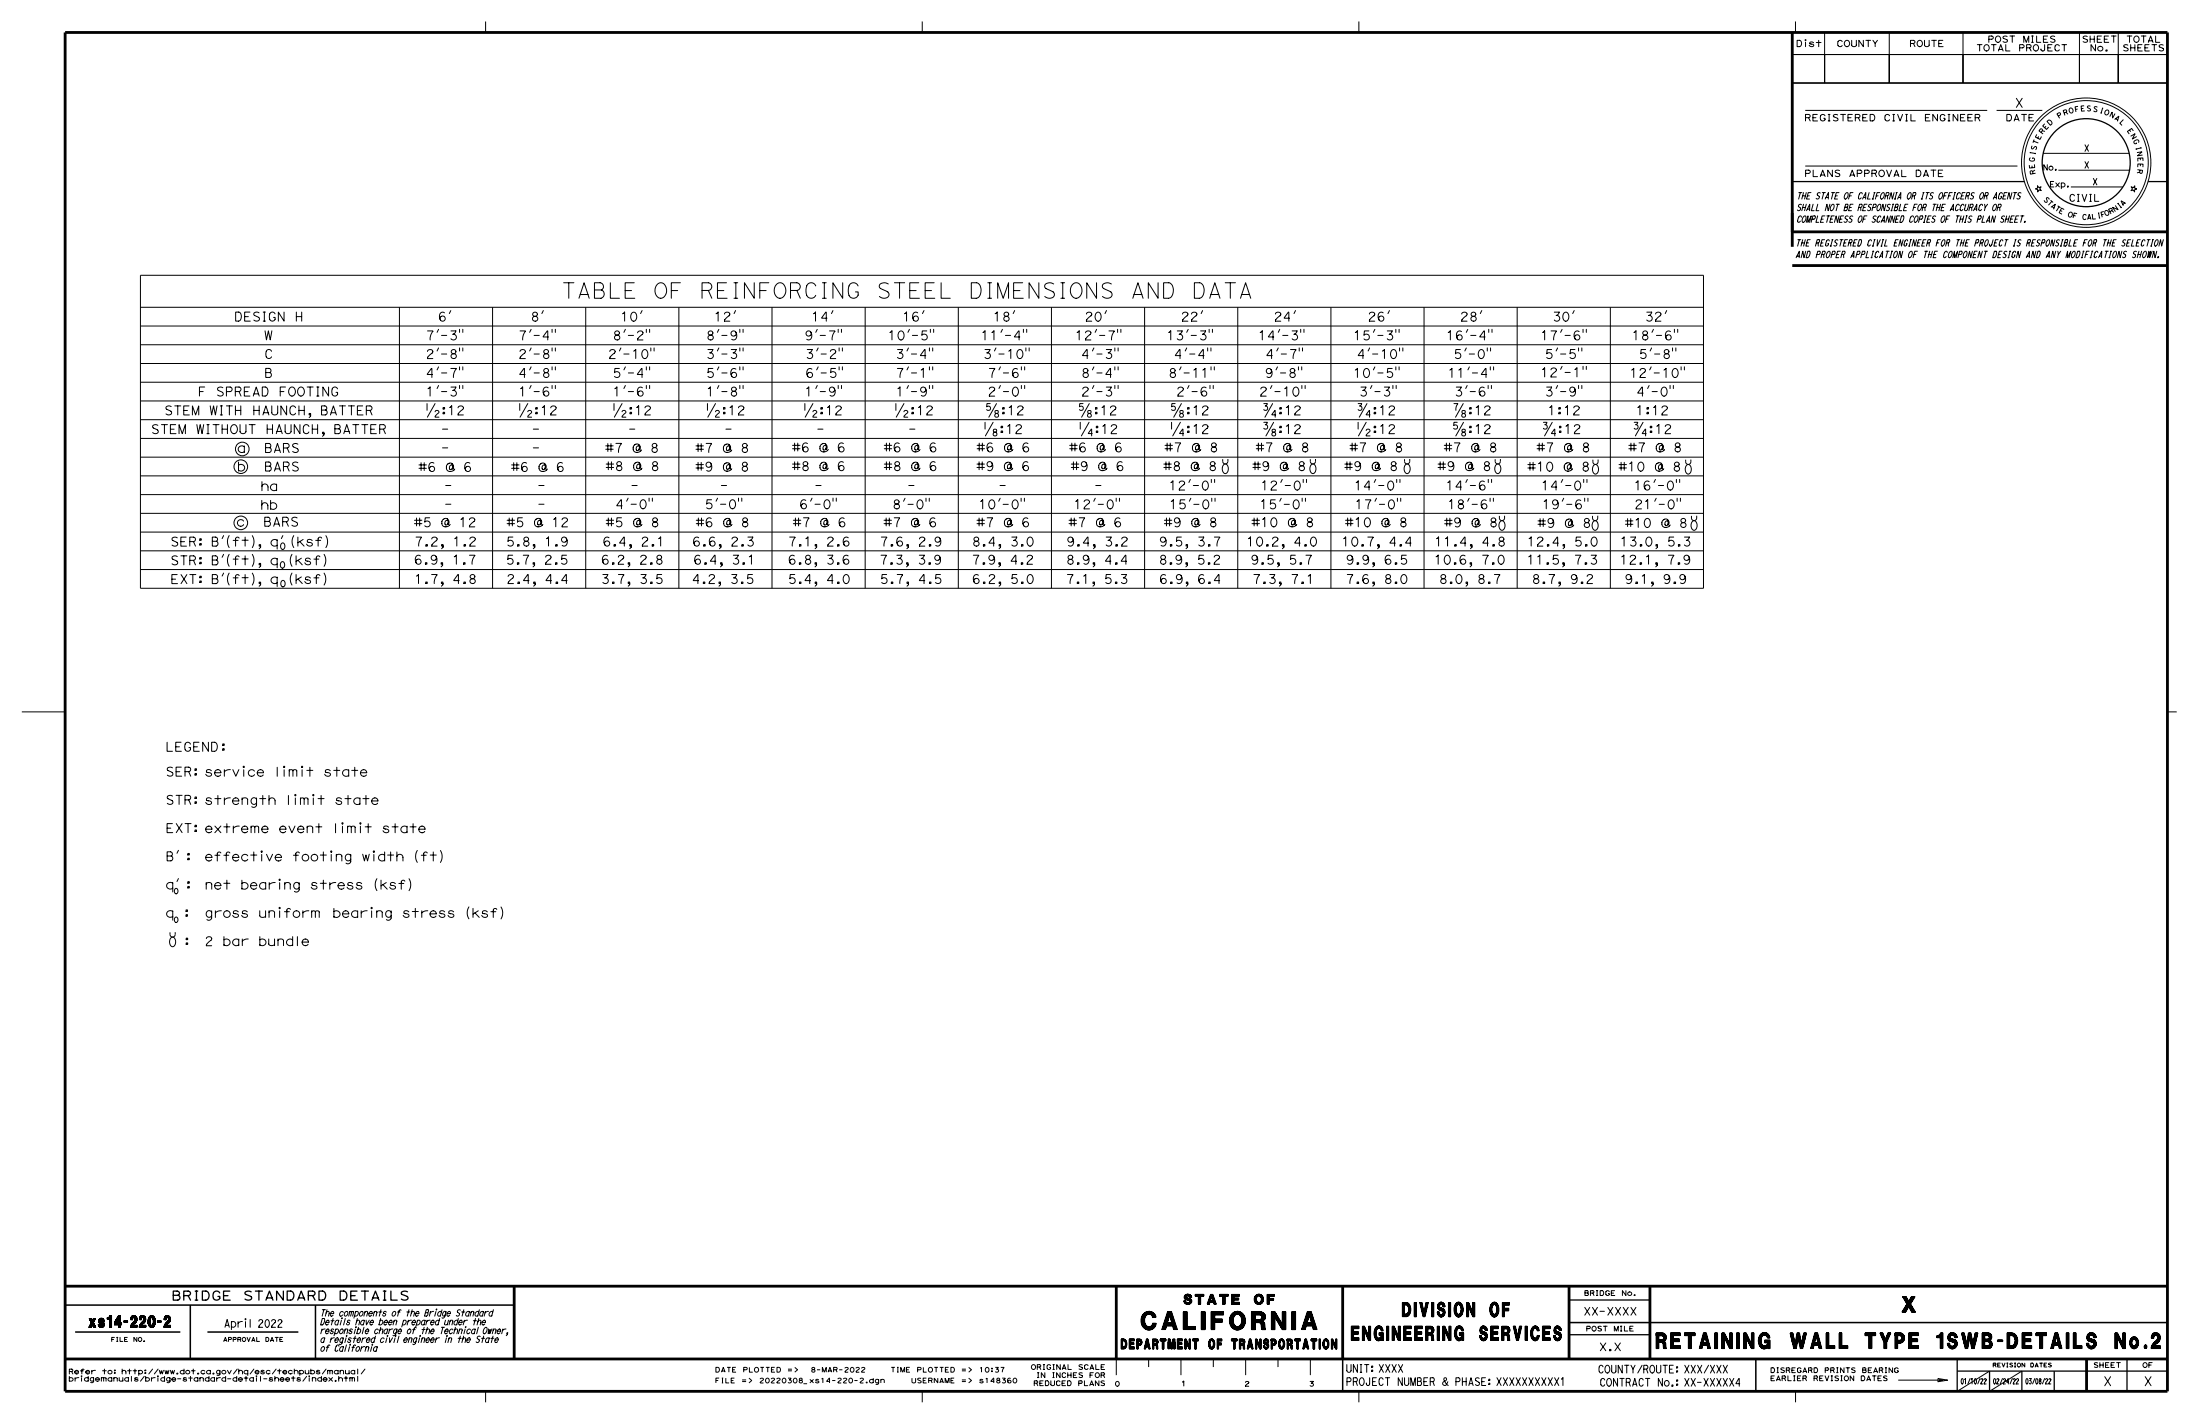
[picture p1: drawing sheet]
<svg xmlns="http://www.w3.org/2000/svg" width="432mm" height="279mm" viewBox="0 0 432 279" stroke-linecap="round" stroke-linejoin="round" font-family="sans-serif">
<g fill="none" stroke="#000" stroke-width=".2">
<path d="M95.3 4.2v2.2M181 4.2v2.2M266.7 4.2v2.2M351.8 10.7h6.3v5.6h-6.3zM351.8 10.7h73.6M352.4 4.2v2.2M354.4 8.3v.9M358.1 10.7h12.7v5.6h-12.7zM358.1 6.4v9.9M370.8 6.4v9.9M370.8 10.7h14.5v5.6h-14.5zM385.3 10.7h22.8v5.6h-22.8z"/>
<path d="M385.3 6.4v9.9M408.1 6.4v9.9M408.1 10.7h7.7v5.6h-7.7zM415.8 6.4v9.9M415.8 10.7h9.6v5.6h-9.6zM354.3 32.6h41.7M354.3 21.7h35.7M391.9 21.7h9M399.9 36.4l.3 .4 .4-.1-.2 .3 .2 .4-.4-.1-.3 .4v-.5l-.4-.1 .4-.2zM401 30.1h16.9M404 33.4h14M406.5 36.7h10.2"/>
<path d="M418.3 36.7l.4 .1 .3-.3v.4l.4 .2-.4 .1v.5l-.3-.4-.4 .1 .2-.4zM27.6 54h306.7v61.4h-306.7zM27.6 60.3h306.7M27.6 64h306.7M27.6 67.6h306.7M27.6 71.3h306.7M27.6 75h306.7M27.6 78.7h306.7M78.4 60.3v55.1M83.8 79.2v1.3M85.4 79.2l-1.5 2.7M86.1 75.6l-.3 .6"/>
<path d="M86.1 64.6l-.3 .6M86.1 68.3l-.3 .6M86.1 72l-.3 .6M88.5 60.9l-.3 .6M90.2 64.6v.6M90.2 68.3v.6M90.2 72v.6M90.2 75.6v.6M90.8 64.6v.6M90.8 68.3v.6M90.8 72v.6M90.8 75.6v.6"/>
<path d="M96.7 60.3v55.1M102 79.2v1.3M103.6 79.2l-1.5 2.7M104.2 75.6l-.2 .6M104.2 64.6l-.2 .6M104.2 68.3l-.2 .6M104.2 72l-.2 .6M106.6 60.9l-.2 .6M108.4 64.6v.6M108.4 68.3v.6M108.4 72v.6M108.4 75.6v.6"/>
<path d="M109 64.6v.6M109 68.3v.6M109 72v.6M109 75.6v.6M115 60.3v55.1M120.5 79.2v1.3M121.9 68.3l-.3 .6M122.1 79.2l-1.5 2.7M122.7 75.6l-.2 .6M122.7 64.6l-.2 .6M122.7 72l-.2 .6M126 60.9l-.3 .6"/>
<path d="M126.9 64.6v.6M126.9 72v.6M126.9 75.6v.6M127.5 64.6v.6M127.5 72v.6M127.5 75.6v.6M127.7 68.3v.6M128.4 68.3v.6M133.2 60.3v55.1M138.9 79.2v1.3M140.4 79.2l-1.5 2.7M141.1 75.6l-.3 .6"/>
<path d="M141.1 64.6l-.3 .6M141.1 68.3l-.3 .6M141.1 72l-.3 .6M144.4 60.9l-.3 .6M145.2 64.6v.6M145.2 68.3v.6M145.2 72v.6M145.2 75.6v.6M145.8 64.6v.6M145.8 68.3v.6M145.8 72v.6M145.8 75.6v.6"/>
<path d="M151.5 60.3v55.1M158 79.2v1.3M159.6 79.2l-1.6 2.7M160.4 64.6l-.3 .6M160.4 75.6l-.3 .6M160.6 68.3l-.3 .6M160.6 72l-.3 .6M163.5 60.9l-.3 .6M164.5 64.6v.6M164.5 75.6v.6M164.7 68.3v.6M164.7 72v.6"/>
<path d="M165.2 64.6v.6M165.2 75.6v.6M165.3 68.3v.6M165.3 72v.6M169.8 60.3v55.1M175.8 79.2v1.3M177.4 79.2l-1.5 2.7M178.3 68.3l-.3 .6M178.3 72l-.3 .6M178.3 75.6l-.3 .6M178.5 64.6l-.3 .6M181.4 60.9l-.3 .6"/>
<path d="M182.4 68.3v.6M182.4 72v.6M182.4 75.6v.6M182.6 64.6v.6M183.1 68.3v.6M183.1 72v.6M183.1 75.6v.6M183.3 64.6v.6M188.1 60.3v55.1M194.4 79.2h-.7v.6l.2-.1a.42 .42 0 0 1 .5 .6 .42 .42 0 0 1-.7 .1M195.5 68.3l-.3 .6M195.6 79.2l-1.5 2.7"/>
<path d="M196.4 72l-.3 .6M196.4 75.6l-.3 .6M196.8 64.6l-.3 .6M199.2 60.9l-.3 .6M200.5 72v.6M200.5 75.6v.6M200.9 64.6v.6M201.1 72v.6M201.1 75.6v.6M201.4 68.3v.6M201.5 64.6v.6M202 68.3v.6"/>
<path d="M206.4 60.3v55.1M212.6 79.2h-.7v.6l.2-.1a.42 .42 0 0 1 .5 .6 .42 .42 0 0 1-.7 .1M213.8 79.2l-1.5 2.7M214.7 68.3l-.3 .6M214.7 72l-.3 .6M214.7 75.6l-.3 .6M215.2 64.6l-.3 .6M217.2 60.9l-.3 .6M218.8 68.3v.6M218.8 72v.6M218.8 75.6v.6M219.4 64.6v.6"/>
<path d="M219.5 68.3v.6M219.5 72v.6M219.5 75.6v.6M220 64.6v.6M224.7 60.3v55.1M230.6 79.2h-.6l-.1 .6 .3-.1a.42 .42 0 0 1 .5 .6 .42 .42 0 0 1-.8 .1M231.8 72l-.3 .6M231.9 79.2l-1.5 2.7M232.9 68.3l-.3 .6M233.2 64.6l-.3 .6M233.4 75.6l-.3 .6M236 60.9l-.2 .6"/>
<path d="M237 68.3v.6M237.3 64.6v.6M237.5 75.6v.6M237.7 68.3v.6M237.7 72v.6M238 64.6v.6M238.1 75.6v.6M238.3 72v.6M242.9 60.3v55.1M248 79.2h.7l-.4 .5a.43 .43 0 0 1 .5 .5 .43 .43 0 0 1-.8 .2M249.7 75.6l-.3 .6M249.8 79.2l-1.5 2.7"/>
<path d="M250.7 72l-.3 .6M250.9 68.3l-.3 .6M251.2 64.6l-.3 .6M254.3 60.9l-.3 .6M254.9 72v.6M255 68.3v.6M255.3 64.6v.6M255.5 72v.6M255.5 75.6v.6M255.6 68.3v.6M255.9 64.6v.6M256.2 75.6v.6"/>
<path d="M261.2 60.3v55.1M266.6 79.2h.7l-.5 .5a.43 .43 0 0 1 .5 .5 .43 .43 0 0 1-.7 .2M268.3 79.2l-1.5 2.7M268.8 68.3l-.3 .6M269.3 75.6l-.3 .6M269.9 64.6l-.3 .6M269.9 72l-.3 .6M272.7 60.9l-.3 .6M273.4 75.6v.6M274 64.6v.6M274 72v.6M274 75.6v.6"/>
<path d="M274.6 64.6v.6M274.6 72v.6M274.7 68.3v.6M275.3 68.3v.6M279.5 60.3v55.1M285.4 79.2h.7l-.3 .6-.1 .7M287.2 79.2l-1.5 2.7M287.8 68.3l-.3 .6M288 75.6l-.3 .6M288.1 64.6l-.3 .6M288.4 72l-.3 .6M290.8 60.9l-.3 .6"/>
<path d="M291.9 68.3v.6M292.1 75.6v.6M292.2 64.6v.6M292.5 72v.6M292.6 68.3v.6M292.7 75.6v.6M292.8 64.6v.6M293.2 72v.6M297.8 60.3v55.1M305.7 68.3l-.3 .6M305.7 75.6l-.3 .6M306.6 64.6l-.3 .6"/>
<path d="M306.6 71.9l-.3 .6M309 60.9l-.3 .6M309.8 68.3v.6M309.8 75.6v.6M310.5 68.3v.6M310.5 75.6v.6M310.7 64.6v.6M310.7 71.9v.6M311.4 64.6v.6M311.4 71.9v.6M316.1 60.3v55.1M323.7 75.6l-.3 .6"/>
<path d="M324.1 72l-.3 .6M324.2 68.3l-.3 .6M324.5 64.6l-.3 .6M327.1 60.9l-.3 .6M327.8 75.6v.6M328.3 68.3v.6M328.4 75.6v.6M328.6 64.6v.6M328.9 68.3v.6M329.3 64.6v.6M330 72v.6M330.6 72v.6"/>
<path d="M27.6 82.3h306.7M27.6 97h306.7M27.6 89.7h306.7M27.6 93.4h306.7M27.6 86h306.7M85.4 80.8a.37 .37 0 0 1 .5-.3 .37 .37 0 0 1 .2 .5l-.7 .6v.3h.8M86.9 84.2h1M87.5 95.3h1M87.5 98.9h1M103.6 80.8a.37 .37 0 0 1 .5-.3 .37 .37 0 0 1 .2 .5l-.7 .6v.3h.7M104.7 84.2h1M105.8 95.3h1"/>
<path d="M105.8 98.9h1M122.1 80.8a.37 .37 0 0 1 .5-.3 .37 .37 0 0 1 .2 .5l-.7 .6v.3h.7M123.3 97.7l-.3 .6M123.6 84.2h1M124 95.3h1.1M127.4 97.7v.6M128 97.7v.6M140.4 80.8a.37 .37 0 0 1 .5-.3 .37 .37 0 0 1 .2 .5l-.6 .6-.1 .3h.8M140.8 97.7l-.3 .6M141.6 95.3h1M142.5 84.2h1M144.9 97.7v.6"/>
<path d="M145.6 97.7v.6M159.4 97.7l-.3 .6M159.6 80.8a.37 .37 0 0 1 .4-.3 .37 .37 0 0 1 .3 .5l-.7 .6v.3h.7M160.1 95.3h1.1M160.5 84.2h1M163.5 97.7v.6M164.1 97.7v.6M177.4 80.8a.37 .37 0 0 1 .5-.3 .37 .37 0 0 1 .2 .5l-.6 .6-.1 .3h.8M177.6 97.8l-.3 .6M178.4 95.3h1M178.6 84.2h1M181.7 97.8v.6"/>
<path d="M182.4 97.8v.6M193.3 82.9v1.3M194.9 82.9l-1.5 2.6M195.2 84.8a.38 .38 0 0 0-.2 .6 .38 .38 0 0 0 .6 0 .38 .38 0 0 0-.2-.6l-.4-.1 .1-.5 .5 .1v.4l-.2 .1M195.5 81.1a.38 .38 0 0 0-.2 .6 .38 .38 0 0 0 .6 0 .38 .38 0 0 0-.2-.6l-.4-.1 .1-.4h.5v.4l-.2 .1M196.3 95.3h1M196.3 97.8l-.3 .6M200.4 97.8v.6M201.1 97.8v.6M212 82.9v1.3M213.8 81.1a.38 .38 0 0 0-.3 .6 .38 .38 0 0 0 .6 0 .38 .38 0 0 0-.2-.6l-.4-.1 .1-.4h.5v.4l-.2 .1M213.8 82.9l-1.6 2.6"/>
<path d="M214.4 85.1h-.8l.6-.9 .1 1.3M215 97.8l-.3 .6M215.1 95.3h1M219.1 97.8v.6M219.7 97.8v.6M229.9 82.9v1.3M231.7 82.9l-1.5 2.6M231.8 81.1a.38 .38 0 0 0-.2 .6 .38 .38 0 0 0 .6 0 .38 .38 0 0 0-.2-.6l-.4-.1 .1-.4h.5v.4l-.2 .1M232.3 85.1h-.8l.6-.9 .1 1.3M233.6 94.1l-.3 .6M233.7 97.8l-.3 .6M237.8 94.1v.6"/>
<path d="M237.8 97.8v.6M238.4 94.1v.6M238.5 97.8v.6M240.3 91.1l.2-.1a1.05 1.05 0 0 1 .6 1 1.05 1.05 0 0 1-.6 .9 1.08 1.08 0 0 1-.2-1.8zM241 90.1v.4a.51 .51 0 0 1-.5 .5 .51 .51 0 0 1-.5-.5v-.4M248 82.9h.7l-.4 .4a.43 .43 0 0 1 .5 .6 .43 .43 0 0 1-.8 .1M249.9 84.8a.38 .38 0 0 0-.2 .6 .38 .38 0 0 0 .6 0 .38 .38 0 0 0-.2-.6l-.4-.1 .1-.4h.5v.4l-.2 .1M250 82.9l-1.5 2.6M250.4 81.4h-.8l.6-.9 .1 1.4M251.5 97.8l-.3 .6M251.7 94.1l-.3 .6M255.6 97.8v.6"/>
<path d="M255.8 94.1v.6M256.2 97.8v.6M256.4 94.1v.6M257.5 91.1l.2-.1a1.05 1.05 0 0 1 .6 1 1.05 1.05 0 0 1-.6 .9 1.08 1.08 0 0 1-.2-1.8zM258.2 90.1v.4a.51 .51 0 0 1-.5 .5 .51 .51 0 0 1-.5-.5v-.4M266.6 82.9v1.3M268.1 84.5a.37 .37 0 0 1 .5-.3 .37 .37 0 0 1 .3 .5l-.7 .6-.1 .2h.8M268.1 82.9l-1.5 2.6M268.9 81.4h-.8l.6-.9 .1 1.4M270 94.1l-.3 .6M270.2 97.8l-.3 .6M274.1 94.1v.6"/>
<path d="M274.3 97.8v.6M274.8 94.1v.6M274.9 97.8v.6M276 91.1l.2-.1a1.05 1.05 0 0 1 .6 1 1.05 1.05 0 0 1-.6 .9 1.08 1.08 0 0 1-.2-1.8zM276.7 90.1v.4a.51 .51 0 0 1-.5 .5 .51 .51 0 0 1-.5-.5v-.4M286 82.9h-.6l-.1 .6 .3-.1a.42 .42 0 0 1 .5 .5 .42 .42 0 0 1-.8 .1M287.2 81.1a.38 .38 0 0 0-.2 .6 .38 .38 0 0 0 .6 0 .38 .38 0 0 0-.3-.6l-.3-.1v-.4h.6v.4l-.3 .1M287.2 84.8a.38 .38 0 0 0-.2 .6 .38 .38 0 0 0 .6 0 .38 .38 0 0 0-.3-.6l-.3-.1v-.4h.6v.4l-.3 .1M287.2 82.9l-1.5 2.6M288 94.1l-.3 .6M288.4 97.8l-.3 .6M292.1 94.1v.6"/>
<path d="M292.5 97.8v.6M292.8 94.1v.6M293.1 97.8v.6M293.7 91.1l.3-.1a1.05 1.05 0 0 1 .6 1 1.05 1.05 0 0 1-.6 .9 1.08 1.08 0 0 1-.3-1.8zM294.5 90.1v.4a.51 .51 0 0 1-.5 .5 .51 .51 0 0 1-.5-.5v-.4M302.9 82.9h.7l-.4 .4a.43 .43 0 0 1 .5 .6 .43 .43 0 0 1-.8 .1M304.7 82.9l-1.5 2.6M305.3 85.1h-.8l.6-.9 .1 1.3M306.7 94.1l-.3 .6M306.9 97.8l-.3 .6M310.8 94.1v.6M311 97.8v.6"/>
<path d="M311.5 94.1v.6M311.7 97.8v.6M312.9 91.2l.3-.1a1.05 1.05 0 0 1 .5 1 1.05 1.05 0 0 1-.5 .9 1.08 1.08 0 0 1-.3-1.8zM313.7 90.2v.4a.51 .51 0 0 1-.6 .5 .51 .51 0 0 1-.5-.5v-.4M320.8 82.9h.6l-.4 .4a.43 .43 0 0 1 .5 .6 .43 .43 0 0 1-.7 .1M322.5 82.9l-1.5 2.6M323.1 85.1h-.8l.6-.9 .1 1.3M324.9 94.1l-.3 .6M325.1 97.8l-.3 .6M329 94.1v.6M329.2 97.8v.6M329.7 94.1v.6"/>
<path d="M329.8 97.8v.6M331.1 91.2l.3-.1a1.05 1.05 0 0 1 .6 1 1.05 1.05 0 0 1-.6 .9 1.08 1.08 0 0 1-.3-1.8zM331.9 90.2v.4a.51 .51 0 0 1-.5 .5 .51 .51 0 0 1-.6-.5v-.4M27.6 100.7h306.7M27.6 104.4h306.7M27.6 108.1h306.7M27.6 111.7h306.7M43.9 108.8l-.3 .6M43.9 112.4l-.3 .6M43.9 105.1l-.3 .6M45 108.8a2.22 2.22 0 0 0 0 2.3M45 112.4a2.22 2.22 0 0 0 0 2.4"/>
<path d="M45 105.1a2.22 2.22 0 0 0 0 2.3M49.5 108.8a2.22 2.22 0 0 1 0 2.3M49.5 112.4a2.22 2.22 0 0 1 0 2.4M49.5 105.1a2.22 2.22 0 0 1 0 2.3M55.5 105.1l-.3 .6M57.3 108.8a2.22 2.22 0 0 0 0 2.3M57.3 112.4a2.22 2.22 0 0 0 0 2.4M57.7 105.1a2.22 2.22 0 0 0 0 2.3M63.6 108.8a2.22 2.22 0 0 1 0 2.3M63.6 112.4a2.22 2.22 0 0 1 0 2.4M64 105.1a2.22 2.22 0 0 1 0 2.3M294.6 102.2h.2a1.05 1.05 0 0 1 .6 .9 1.05 1.05 0 0 1-.6 1 1.08 1.08 0 0 1-.2-1.9z"/>
<path d="M295.3 101.2v.4a.51 .51 0 0 1-.5 .6 .51 .51 0 0 1-.5-.6v-.4M312.8 102.2h.3a1.05 1.05 0 0 1 .6 .9 1.05 1.05 0 0 1-.6 1 1.08 1.08 0 0 1-.3-1.9zM313.6 101.2v.4a.51 .51 0 0 1-.5 .6 .51 .51 0 0 1-.5-.6v-.4M332.3 102.2h.2a1.05 1.05 0 0 1 .6 .9 1.05 1.05 0 0 1-.6 1 1.08 1.08 0 0 1-.2-1.9zM333 101.2v.4a.51 .51 0 0 1-.5 .6 .51 .51 0 0 1-.5-.6v-.4M4.3 139.7h8.5M425.4 139.7h1.8M47.8 151v1.3M55.8 151v1.3M58 156.6v1.3M59.3 151v1.3M61.5 156.6v1.3"/>
<path d="M35 172.4l-.3 .6M35 166.8l-.3 .6M36.5 179.5h.3v.3h-.3zM36.5 178.5h.3v.3h-.3zM51.4 167.7v1.2M54.9 173.2v1.3M54.9 178.7v1.3M65 167.7v1.2M67.2 162.1v1.3M70.7 162.1v1.3M72.9 178.7v1.3M73.4 167.7v1.2"/>
<path d="M74 172.4a2.22 2.22 0 0 0 0 2.3M80.3 172.4a2.22 2.22 0 0 1 0 2.4M81.9 166.9a2.22 2.22 0 0 0 0 2.3M86.4 166.9a2.22 2.22 0 0 1 0 2.3M92 177.9a2.22 2.22 0 0 0 0 2.4M98.3 178a2.22 2.22 0 0 1 0 2.3M33.6 183.9h.3a1.05 1.05 0 0 1 .6 .9 1.05 1.05 0 0 1-.6 1 1.08 1.08 0 0 1-.3-1.9zM34.4 182.9v.4a.51 .51 0 0 1-.5 .6 .51 .51 0 0 1-.5-.6v-.4M36.5 185h.3v.3h-.3zM36.5 184.1h.3v.3h-.3zM48.2 259.3v1.1M67 259.1l-.2 .9"/>
<path d="M85.6 257.3l-.3 .9M16 270.3v.7M31 270.3v.7M50.3 270.3v.7M60.7 270.3v.7M67.9 262.5l-.2 .9M68.6 264.2l-.2 1M69.8 260.8l-.3 .9M73 264.2l-.3 1M75.9 262.5l-.2 .9M77.6 262.5l-.3 .9M82.4 262.5l-.3 .9"/>
<path d="M87.6 262.5l-.2 .9M91.3 260.8l-.2 .9M95.3 273v2.1M181 273v2.1M219.1 266.6v3.2M225.4 266.6v1.6M231.8 266.6v3.2M238.1 266.6v1.6M244.5 266.6v3.2M250.8 266.6v1.6M257.2 266.6v3.2M266.7 273v2.1"/>
<path d="M352.4 273v2.1M372.6 270.8h8.8M380.4 270.5l1.9 .3-1.9 .3zM380.7 270.7l.6 .1-.6 .1zM390.5 269l-6.4 4M396.8 269l-6.3 4"/>
<circle cx="354.4" cy="7.9" r=".09"/>
<circle cx="409.5" cy="31.9" r="12.7"/>
<circle cx="409.5" cy="31.9" r="12.2"/>
<circle cx="47.3" cy="91.6" r="1.34"/>
<circle cx="47.6" cy="88.1" r="1.34"/>
<circle cx="47.3" cy="102.6" r="1.34"/>
<circle cx="47.8" cy="150.5" r=".13"/>
<circle cx="55.8" cy="150.5" r=".13"/>
<circle cx="58" cy="156" r=".13"/>
<circle cx="59.3" cy="150.5" r=".13"/>
<circle cx="61.5" cy="156" r=".13"/>
<circle cx="51.4" cy="167.1" r=".13"/>
<circle cx="54.9" cy="172.6" r=".13"/>
<circle cx="54.9" cy="178.2" r=".13"/>
<circle cx="65" cy="167.1" r=".13"/>
<circle cx="67.2" cy="161.5" r=".13"/>
<circle cx="70.7" cy="161.5" r=".13"/>
<circle cx="72.9" cy="178.2" r=".13"/>
<circle cx="73.4" cy="167.1" r=".13"/>
<circle cx="48.2" cy="258.8" r=".1"/>
<circle cx="67.1" cy="258.7" r=".08"/>
<circle cx="85.7" cy="256.9" r=".08"/>
<circle cx="16" cy="270" r=".07"/>
<circle cx="31" cy="270" r=".07"/>
<circle cx="50.3" cy="270" r=".07"/>
<circle cx="60.7" cy="270" r=".07"/>
<circle cx="68" cy="262.1" r=".08"/>
<circle cx="68.7" cy="263.8" r=".08"/>
<circle cx="69.9" cy="260.4" r=".08"/>
<circle cx="73.1" cy="263.8" r=".08"/>
<circle cx="76" cy="262.1" r=".08"/>
<circle cx="77.7" cy="262.1" r=".08"/>
<circle cx="82.5" cy="262.1" r=".08"/>
<circle cx="87.7" cy="262.1" r=".08"/>
<circle cx="91.4" cy="260.4" r=".08"/>
</g>
<g fill="none" stroke="#000" stroke-width=".25">
<path d="M351.8 16.3h73.6M351.8 35.6h45.5M421.6 35.6h3.8M308 255.1h15.8M308 261.9h15.8M384.1 266.6v6.4M384.1 269h41.3M390.5 269v4M396.8 269v4M403.2 269v4M417.5 266.6v6.4"/>
<circle cx="409.5" cy="31.9" r="8.6"/>
</g>
<path d="M12.8 6.4h412.6v266.6h-412.6zM351.8 6.4v42M351.8 45.5h73.6M351.8 52.1h73.6M12.8 252.4h412.6M100.9 252.4v14.2M219.1 252.4v14.2M263.5 252.4v14.2M308 252.4v14.2M323.8 252.4v14.2M12.8 266.6h412.6M409.5 266.7v6.3" fill="none" stroke="#000" stroke-width=".55"/>
<path d="M12.8 256.1h88.1M37.4 256.1v10.5M61.9 256.1v10.5M308 259.5h117.4M14.7 261.4h20.7M40.7 261.4h17.9M263.5 266.6v6.4M344.6 266.6v6.4" fill="none" stroke="#000" stroke-width=".3"/>
<text font-size="3.5" x="224" y="260.9">CALIFORNIA</text>
<g font-size="3">
<text x="110.1" y="58.5">TABLE OF REINFORCING STEEL DIMENSIONS AND DATA</text>
<text x="373.3" y="257.5">X</text>
<text x="325.1" y="264.6">RETAINING WALL TYPE 1SWB-DETAILS No.2</text>
</g>
<g font-size="2.8">
<text x="265.2" y="263">ENGINEERING SERVICES</text>
<text x="275.2" y="258.3">DIVISION OF</text>
</g>
<text font-size="2.2" x="17.5" y="260.4">xs14-220-2</text>
<g font-size="1.9">
<text x="232.3" y="255.9">STATE OF</text>
<text x="220" y="264.7">DEPARTMENT OF TRANSPORTATION</text>
</g>
<g font-size="1.8">
<text x="395.4" y="21.1">X</text>
<text x="45.9" y="63">DESIGN H</text>
<text x="85.9" y="63">6'</text>
<text x="104.1" y="63">8'</text>
<text x="121.7" y="63">10'</text>
<text x="140.1" y="63">12'</text>
<text x="159.2" y="63">14'</text>
<text x="177" y="63">16'</text>
<text x="194.8" y="63">18'</text>
<text x="212.9" y="63">20'</text>
<text x="231.7" y="63">22'</text>
<text x="250" y="63">24'</text>
<text x="268.4" y="63">26'</text>
<text x="286.5" y="63">28'</text>
<text x="304.7" y="63">30'</text>
<text x="322.8" y="63">32'</text>
<text x="51.8" y="66.7">W</text>
<text x="51.9" y="70.3">C</text>
<text x="83.5" y="66.7">7'-3&quot;</text>
<text x="83.5" y="70.3">2'-8&quot;</text>
<text x="101.7" y="66.7">7'-4&quot;</text>
<text x="101.7" y="70.3">2'-8&quot;</text>
<text x="119.3" y="70.3">2'-10&quot;</text>
<text x="120.2" y="66.7">8'-2&quot;</text>
<text x="138.5" y="66.7">8'-9&quot;</text>
<text x="138.5" y="70.3">3'-3&quot;</text>
<text x="157.9" y="66.7">9'-7&quot;</text>
<text x="158" y="70.3">3'-2&quot;</text>
<text x="174.2" y="66.7">10'-5&quot;</text>
<text x="175.8" y="70.3">3'-4&quot;</text>
<text x="192.4" y="66.7">11'-4&quot;</text>
<text x="192.9" y="70.3">3'-10&quot;</text>
<text x="210.9" y="66.7">12'-7&quot;</text>
<text x="212.2" y="70.3">4'-3&quot;</text>
<text x="228.9" y="66.7">13'-3&quot;</text>
<text x="230.4" y="70.3">4'-4&quot;</text>
<text x="246.9" y="66.7">14'-3&quot;</text>
<text x="248.3" y="70.3">4'-7&quot;</text>
<text x="265.5" y="66.7">15'-3&quot;</text>
<text x="266.3" y="70.3">4'-10&quot;</text>
<text x="283.8" y="66.7">16'-4&quot;</text>
<text x="285.3" y="70.3">5'-0&quot;</text>
<text x="302.3" y="66.7">17'-6&quot;</text>
<text x="303.2" y="70.3">5'-5&quot;</text>
<text x="320.2" y="66.7">18'-6&quot;</text>
<text x="321.6" y="70.3">5'-8&quot;</text>
<text x="38.8" y="77.7">F SPREAD FOOTING</text>
<text x="51.8" y="74.1">B</text>
<text x="83.5" y="77.7">1'-3&quot;</text>
<text x="83.5" y="74.1">4'-7&quot;</text>
<text x="101.7" y="77.7">1'-6&quot;</text>
<text x="101.7" y="74.1">4'-8&quot;</text>
<text x="120.2" y="77.7">1'-6&quot;</text>
<text x="120.2" y="74.1">5'-4&quot;</text>
<text x="138.5" y="77.7">1'-8&quot;</text>
<text x="138.5" y="74.1">5'-6&quot;</text>
<text x="157.9" y="77.7">1'-9&quot;</text>
<text x="158" y="74.1">6'-5&quot;</text>
<text x="175.8" y="74.1">7'-1&quot;</text>
<text x="175.8" y="77.7">1'-9&quot;</text>
<text x="193.8" y="74.1">7'-6&quot;</text>
<text x="193.8" y="77.7">2'-0&quot;</text>
<text x="212.2" y="74.1">8'-4&quot;</text>
<text x="212.2" y="77.7">2'-3&quot;</text>
<text x="229.3" y="74.1">8'-11&quot;</text>
<text x="230.8" y="77.7">2'-6&quot;</text>
<text x="247.1" y="77.7">2'-10&quot;</text>
<text x="248.2" y="74.1">9'-8&quot;</text>
<text x="265.5" y="74.1">10'-5&quot;</text>
<text x="266.7" y="77.7">3'-3&quot;</text>
<text x="284.1" y="74.1">11'-4&quot;</text>
<text x="285.4" y="77.7">3'-6&quot;</text>
<text x="302.3" y="74">12'-1&quot;</text>
<text x="303.2" y="77.7">3'-9&quot;</text>
<text x="319.8" y="74.1">12'-10&quot;</text>
<text x="321.1" y="77.7">4'-0&quot;</text>
<text x="32.2" y="81.4">STEM WITH HAUNCH, BATTER</text>
<text x="83.4" y="81.4">½:12</text>
<text x="101.6" y="81.4">½:12</text>
<text x="120.1" y="81.4">½:12</text>
<text x="138.4" y="81.4">½:12</text>
<text x="157.6" y="81.4">½:12</text>
<text x="175.4" y="81.4">½:12</text>
<text x="193.2" y="81.4">?:12</text>
<text x="211.5" y="81.4">?:12</text>
<text x="229.5" y="81.4">?:12</text>
<text x="247.6" y="81.4">¾:12</text>
<text x="266.1" y="81.4">¾:12</text>
<text x="284.9" y="81.4">?:12</text>
<text x="303.7" y="81.4">1:12</text>
<text x="321" y="81.4">1:12</text>
<text x="29.6" y="85.1">STEM WITHOUT HAUNCH, BATTER</text>
<text x="46.5" y="88.8">a</text>
<text x="49.8" y="88.8">BARS</text>
<text x="86.5" y="88.8">-</text>
<text x="104.4" y="88.8">-</text>
<text x="118.7" y="88.8">#7 @ 8</text>
<text x="136.5" y="88.8">#7 @ 8</text>
<text x="155.4" y="88.7">#6 @ 6</text>
<text x="173.4" y="88.7">#6 @ 6</text>
<text x="191.6" y="88.7">#6 @ 6</text>
<text x="192.9" y="85.1">?:12</text>
<text x="209.8" y="88.7">#6 @ 6</text>
<text x="211.6" y="85.1">¼:12</text>
<text x="228.5" y="88.7">#7 @ 8</text>
<text x="229.5" y="85.1">¼:12</text>
<text x="246.4" y="88.7">#7 @ 8</text>
<text x="247.6" y="85.1">?:12</text>
<text x="264.8" y="88.7">#7 @ 8</text>
<text x="266.1" y="85.1">½:12</text>
<text x="283.3" y="88.7">#7 @ 8</text>
<text x="284.9" y="85.1">?:12</text>
<text x="301.5" y="88.7">#7 @ 8</text>
<text x="302.5" y="85.1">¾:12</text>
<text x="319.6" y="88.7">#7 @ 8</text>
<text x="320.3" y="85.1">¾:12</text>
<text x="46.5" y="92.4">b</text>
<text x="49.9" y="92.4">BARS</text>
<text x="82.1" y="92.5">#6 @ 6</text>
<text x="100.3" y="92.5">#6 @ 6</text>
<text x="118.8" y="92.3">#8 @ 8</text>
<text x="136.5" y="92.4">#9 @ 8</text>
<text x="155.4" y="92.3">#8 @ 6</text>
<text x="173.4" y="92.3">#8 @ 6</text>
<text x="191.6" y="92.3">#9 @ 6</text>
<text x="210.1" y="92.3">#9 @ 6</text>
<text x="228.3" y="92.3">#8 @ 8</text>
<text x="245.8" y="92.3">#9 @ 8</text>
<text x="263.8" y="92.3">#9 @ 8</text>
<text x="282.1" y="92.3">#9 @ 8</text>
<text x="299.7" y="92.4">#10 @ 8</text>
<text x="317.6" y="92.4">#10 @ 8</text>
<text x="51" y="99.9">hb</text>
<text x="51.1" y="96.3">ha</text>
<text x="120.7" y="99.8">4'-0&quot;</text>
<text x="138.3" y="99.8">5'-0&quot;</text>
<text x="156.8" y="99.8">6'-0&quot;</text>
<text x="175.1" y="99.8">8'-0&quot;</text>
<text x="192" y="99.8">10'-0&quot;</text>
<text x="210.7" y="99.8">12'-0&quot;</text>
<text x="229.3" y="96.1">12'-0&quot;</text>
<text x="229.4" y="99.8">15'-0&quot;</text>
<text x="247.2" y="99.8">15'-0&quot;</text>
<text x="247.4" y="96.1">12'-0&quot;</text>
<text x="265.7" y="96.1">14'-0&quot;</text>
<text x="265.9" y="99.8">17'-0&quot;</text>
<text x="283.7" y="96.1">14'-6&quot;</text>
<text x="284" y="99.8">18'-6&quot;</text>
<text x="302.4" y="96.1">14'-0&quot;</text>
<text x="302.6" y="99.8">19'-6&quot;</text>
<text x="320.6" y="96.1">16'-0&quot;</text>
<text x="320.8" y="99.8">21'-0&quot;</text>
<text x="33.4" y="107.2">SER: B'(ft), q' (ksf)</text>
<text x="46.4" y="103.3">c</text>
<text x="49.6" y="103.3">BARS</text>
<text x="81.2" y="103.4">#5 @ 12</text>
<text x="81.3" y="107.1">7.2, 1.2</text>
<text x="99.3" y="107.1">5.8, 1.9</text>
<text x="99.4" y="103.4">#5 @ 12</text>
<text x="118.2" y="107.1">6.4, 2.1</text>
<text x="118.8" y="103.4">#5 @ 8</text>
<text x="135.8" y="107.1">6.6, 2.3</text>
<text x="136.5" y="103.4">#6 @ 8</text>
<text x="154.6" y="107.1">7.1, 2.6</text>
<text x="155.6" y="103.4">#7 @ 6</text>
<text x="172.6" y="107.1">7.6, 2.9</text>
<text x="173.4" y="103.4">#7 @ 6</text>
<text x="190.7" y="107.1">8.4, 3.0</text>
<text x="191.6" y="103.4">#7 @ 6</text>
<text x="209.2" y="107.1">9.4, 3.2</text>
<text x="209.7" y="103.4">#7 @ 6</text>
<text x="227.4" y="107.1">9.5, 3.7</text>
<text x="228.4" y="103.4">#9 @ 8</text>
<text x="244.6" y="107.1">10.2, 4.0</text>
<text x="245.6" y="103.4">#10 @ 8</text>
<text x="263.2" y="107.1">10.7, 4.4</text>
<text x="264" y="103.4">#10 @ 8</text>
<text x="281.5" y="107.1">11.4, 4.8</text>
<text x="283.4" y="103.4">#9 @ 8</text>
<text x="299.6" y="107.1">12.4, 5.0</text>
<text x="301.7" y="103.5">#9 @ 8</text>
<text x="317.9" y="107.1">13.0, 5.3</text>
<text x="318.9" y="103.5">#10 @ 8</text>
<text x="33.4" y="110.8">STR: B'(ft), q (ksf)</text>
<text x="81.2" y="110.7">6.9, 1.7</text>
<text x="99.2" y="110.7">5.7, 2.5</text>
<text x="117.9" y="110.7">6.2, 2.8</text>
<text x="136" y="110.7">6.4, 3.1</text>
<text x="154.6" y="110.7">6.8, 3.6</text>
<text x="172.6" y="110.7">7.3, 3.9</text>
<text x="190.7" y="110.7">7.9, 4.2</text>
<text x="209.2" y="110.7">8.9, 4.4</text>
<text x="227.4" y="110.7">8.9, 5.2</text>
<text x="245.4" y="110.7">9.5, 5.7</text>
<text x="264.1" y="110.7">9.9, 6.5</text>
<text x="281.4" y="110.7">10.6, 7.0</text>
<text x="299.6" y="110.7">11.5, 7.3</text>
<text x="317.8" y="110.7">12.1, 7.9</text>
<text x="33.4" y="114.5">EXT: B'(ft), q (ksf)</text>
<text x="81.3" y="114.5">1.7, 4.8</text>
<text x="99.4" y="114.5">2.4, 4.4</text>
<text x="117.9" y="114.5">3.7, 3.5</text>
<text x="135.7" y="114.5">4.2, 3.5</text>
<text x="154.6" y="114.5">5.4, 4.0</text>
<text x="172.6" y="114.5">5.7, 4.5</text>
<text x="190.7" y="114.5">6.2, 5.0</text>
<text x="209.1" y="114.5">7.1, 5.3</text>
<text x="227.5" y="114.5">6.9, 6.4</text>
<text x="245.7" y="114.5">7.3, 7.1</text>
<text x="264.1" y="114.5">7.6, 8.0</text>
<text x="282.4" y="114.5">8.0, 8.7</text>
<text x="300.6" y="114.5">8.7, 9.2</text>
<text x="318.8" y="114.5">9.1, 9.9</text>
<text x="32.4" y="147.4">LEGEND:</text>
<text x="32.5" y="152.3">SER:service limit state</text>
<text x="32.5" y="157.8">STR: strength limit state</text>
<text x="32.5" y="163.4">EXT: extreme event limit state</text>
<text x="32.5" y="168.9">B' :</text>
<text x="40.1" y="168.9">effective footing width (ft)</text>
<text x="32.5" y="180">q</text>
<text x="32.5" y="174.4">q' :</text>
<text x="40.1" y="174.5">net bearing stress (ksf)</text>
<text x="40.1" y="185.5">2 bar bundle</text>
<text x="40.1" y="180">gross uniform bearing stress (ksf)</text>
<text x="33.6" y="255.1">BRIDGE STANDARD DETAILS</text>
<text x="412.8" y="271.9">X</text>
<text x="420.7" y="271.9">X</text>
</g>
<g font-size="1.5">
<text x="43.9" y="260.4">April 2022</text>
<text x="310.7" y="258">XX-XXXX</text>
<text x="264.1" y="269.3">UNIT: XXXX</text>
<text x="313.6" y="269.4">COUNTY/ROUTE: XXX/XXX</text>
<text x="313.8" y="265">X.X</text>
<text x="264.1" y="271.8">PROJECT NUMBER &amp; PHASE: XXXXXXXXXX1</text>
<text x="313.9" y="272">CONTRACT No.: XX-XXXXX4</text>
</g>
<text font-size="1.4" x="406" y="39.5">CIVIL</text>
<g font-size="1.3">
<text x="354.1" y="23.7">REGISTERED CIVIL ENGINEER</text>
<text x="393.6" y="23.7">DATE</text>
<text x="409" y="29.7">X</text>
<text x="354.1" y="34.7">PLANS APPROVAL DATE</text>
<text x="409" y="33">X</text>
<text x="352.5" y="41.3">SHALL NOT BE RESPONSIBLE FOR THE ACCURACY OR</text>
<text x="352.5" y="39.1">THE STATE OF CALIFORNIA OR ITS OFFICERS OR AGENTS</text>
<text x="410.7" y="36.3">X</text>
<text x="352.5" y="43.6">COMPLETENESS OF SCANNED COPIES OF THIS PLAN SHEET.</text>
<text x="352.4" y="50.6">AND PROPER APPLICATION OF THE COMPONENT DESIGN AND ANY MODIFICATIONS SHOWN.</text>
<text x="352.4" y="48.3">THE REGISTERED CIVIL ENGINEER FOR THE PROJECT IS RESPONSIBLE FOR THE SELECTION</text>
<text x="54.8" y="107.8">0</text>
<text x="54.8" y="111.5">0</text>
<text x="54.9" y="115.1">0</text>
<text x="62.8" y="263.4">a registered civil engineer in the State</text>
<text x="62.8" y="261.7">responsible charge of the Technical Owner,</text>
<text x="62.8" y="260">Details have been prepared under the</text>
<text x="62.8" y="258.2">The components of the Bridge Standard</text>
<text x="62.8" y="265.1">of California</text>
</g>
<g font-size="1.2">
<text x="352.5" y="9.2">Dist</text>
<text x="360.4" y="9.2">COUNTY</text>
<text x="374.7" y="9.2">ROUTE</text>
<text x="387.8" y="10">TOTAL PROJECT</text>
<text x="390.1" y="8.3">POST MILES</text>
<text x="408.6" y="8.3">SHEET</text>
<text x="410.2" y="10">No.</text>
<text x="416.5" y="10">SHEETS</text>
<text x="417.3" y="8.3">TOTAL</text>
</g>
<g font-size="1.1">
<text x="400.9" y="33.4">No.</text>
<text x="402.3" y="36.7">Exp.</text>
<text x="34" y="175.4">0</text>
<text x="34" y="181">0</text>
<text x="384.8" y="271.5">01/10/22</text>
<text x="391.2" y="271.5">02/24/22</text>
<text x="397.5" y="271.5">03/08/22</text>
</g>
<g font-size="1">
<text x="404.1" y="23.3" transform="rotate(-31 404.1 23.3)">P</text>
<text x="405.1" y="22.7" transform="rotate(-20 405.1 22.7)">R</text>
<text x="406.1" y="22.3" transform="rotate(-15 406.1 22.3)">O</text>
<text x="407.3" y="22" transform="rotate(-10 407.3 22)">F</text>
<text x="408.4" y="21.8" transform="rotate(-4 408.4 21.8)">E</text>
<text x="409.5" y="21.8" transform="rotate(1 409.5 21.8)">S</text>
<text x="410.7" y="21.8" transform="rotate(12 410.7 21.8)">S</text>
<text x="412" y="22.1" transform="rotate(17 412 22.1)">I</text>
<text x="412.9" y="22.3" transform="rotate(22 412.9 22.3)">O</text>
<text x="413.9" y="22.8" transform="rotate(28 413.9 22.8)">N</text>
<text x="414.9" y="23.3" transform="rotate(33 414.9 23.3)">A</text>
<text x="399.6" y="29.6" transform="rotate(-74 399.6 29.6)">S</text>
<text x="399.9" y="28.5" transform="rotate(-69 399.9 28.5)">T</text>
<text x="400.3" y="27.5" transform="rotate(-63 400.3 27.5)">E</text>
<text x="400.9" y="26.4" transform="rotate(-53 400.9 26.4)">R</text>
<text x="401.5" y="25.5" transform="rotate(-47 401.5 25.5)">E</text>
<text x="402.3" y="24.7" transform="rotate(-42 402.3 24.7)">D</text>
<text x="415.9" y="24" transform="rotate(44 415.9 24)">L</text>
<text x="417.4" y="25.6" transform="rotate(55 417.4 25.6)">E</text>
<text x="418.1" y="26.6" transform="rotate(60 418.1 26.6)">N</text>
<text x="418.6" y="27.6" transform="rotate(65 418.6 27.6)">G</text>
<text x="419.2" y="28.9" transform="rotate(76 419.2 28.9)">I</text>
<text x="419.4" y="29.8" transform="rotate(81 419.4 29.8)">N</text>
<text x="399.3" y="31.8" transform="rotate(-85 399.3 31.8)">G</text>
<text x="399.4" y="33.1" transform="rotate(-96 399.4 33.1)">E</text>
<text x="399.4" y="30.5" transform="rotate(-79 399.4 30.5)">I</text>
<text x="399.6" y="34.2" transform="rotate(-101 399.6 34.2)">R</text>
<text x="419.5" y="33.1" transform="rotate(98 419.5 33.1)">R</text>
<text x="419.6" y="30.9" transform="rotate(87 419.6 30.9)">E</text>
<text x="419.6" y="32" transform="rotate(92 419.6 32)">E</text>
<text x="401" y="39.2" transform="rotate(46 401 39.2)">S</text>
<text x="401.7" y="39.9" transform="rotate(41 401.7 39.9)">T</text>
<text x="402.4" y="40.6" transform="rotate(37 402.4 40.6)">A</text>
<text x="403.2" y="41.1" transform="rotate(32 403.2 41.1)">T</text>
<text x="404" y="41.7" transform="rotate(27 404 41.7)">E</text>
<text x="415" y="41.6" transform="rotate(-34 415 41.6)">N</text>
<text x="416" y="40.9" transform="rotate(-38 416 40.9)">I</text>
<text x="416.6" y="40.5" transform="rotate(-43 416.6 40.5)">A</text>
<text x="405.7" y="42.4" transform="rotate(18 405.7 42.4)">O</text>
<text x="406.7" y="42.7" transform="rotate(13 406.7 42.7)">F</text>
<text x="408.6" y="43" transform="rotate(4 408.6 43)">C</text>
<text x="409.6" y="43.1" transform="rotate(-1 409.6 43.1)">A</text>
<text x="410.5" y="43" transform="rotate(-6 410.5 43)">L</text>
<text x="411.7" y="42.9" transform="rotate(-10 411.7 42.9)">I</text>
<text x="412.4" y="42.7" transform="rotate(-15 412.4 42.7)">F</text>
<text x="413.3" y="42.4" transform="rotate(-24 413.3 42.4)">O</text>
<text x="414.2" y="42.1" transform="rotate(-29 414.2 42.1)">R</text>
<text x="310.9" y="254.2">BRIDGE No.</text>
<text x="311.2" y="261.2">POST MILE</text>
<text x="13.4" y="269.6">Refer to: http://www.dot.ca.gov/hq/esc/techpubs/manual/</text>
<text x="140.3" y="269.2">DATE PLOTTED =&gt;</text>
<text x="158.5" y="269.2">8-MAR-2022</text>
<text x="174.7" y="269.2">TIME PLOTTED =&gt;</text>
<text x="192.1" y="269.2">10:37</text>
<text x="202.3" y="268.7">ORIGINAL SCALE</text>
<text x="347.4" y="269.3">DISREGARD PRINTS BEARING</text>
<text x="410.8" y="268.3">SHEET</text>
<text x="420.5" y="268.3">OF</text>
<text x="13.4" y="271">bridgemanuals/bridge-standard-detail-sheets/index.html</text>
<text x="140.3" y="271.3">FILE =&gt;</text>
<text x="149" y="271.3">20220308_xs14-220-2.dgn</text>
<text x="178.8" y="271.3">USERNAME =&gt;</text>
<text x="192.1" y="271.3">s148360</text>
<text x="202.8" y="271.9">REDUCED PLANS</text>
<text x="203.4" y="270.3">IN INCHES FOR</text>
<text x="218.8" y="272">0</text>
<text x="231.8" y="271.9">1</text>
<text x="244.2" y="272">2</text>
<text x="256.9" y="272">3</text>
<text x="347.4" y="270.9">EARLIER REVISION DATES</text>
</g>
<g font-size=".8">
<text x="21.8" y="263.2">FILE NO.</text>
<text x="43.8" y="263.2">APPROVAL DATE</text>
<text x="391.1" y="268.2">REVISION DATES</text>
</g>
</svg>
